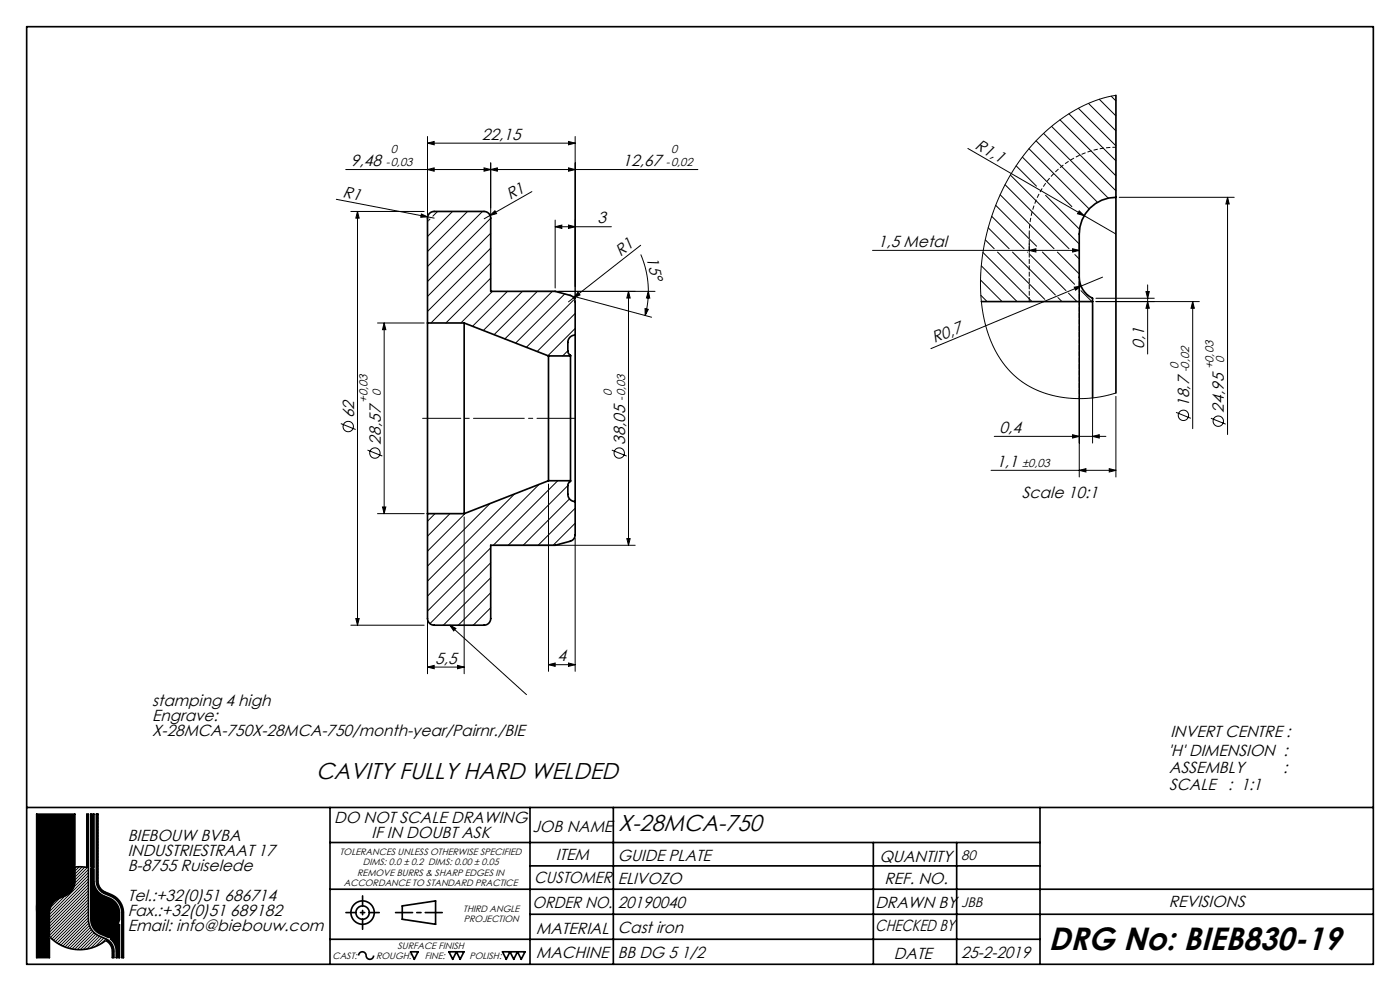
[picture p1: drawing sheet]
<svg xmlns="http://www.w3.org/2000/svg" width="420mm" height="297mm" viewBox="0 0 420 297" stroke-linecap="round" stroke-linejoin="round" font-family="sans-serif">
<g fill="none" stroke="#000" stroke-width=".3">
<path d="M313.1 40l19.4 19.4M315.5 37.9l19.3 19.3M318 35.9l16.8 16.8M320.7 34.1l14.1 14.1M323.5 32.5l11.3 11.2M326.5 31l8.3 8.2M329.8 29.8l5 4.9M333.3 28.8l1.5 1.4M334.8 28.6l-4 .8-3.8 1.4-3.9 1.9-3.8 2.3-3.7 2.8-3.5 3.1-3.2 3.5-2.9 3.7-2.6 3.9-2.5 4.5-2 4.4-1.6 4.5-1.4 5.1-1 5-.5 4.6-.3 5 .2 4.4 .6 4.6 1 4.1 1.2 3.7 1.7 3.6 1.9 3 2.3 2.7 2.5 2.4 2.9 2 3.1 1.5 3.5 1.2 3.8 .8 3.9 .3h4l4-.6 4.1-1M100.9 59.7l27.4 5.3M103.7 50.8h105.7M128.3 50.8l2-.5v1z"/>
<path d="M128.3 42.9l2-.5v1zM128.3 40.9v23.5M128.3 42.9h44.2M145.2 50.3l2 .5-2 .5zM147.2 50.8l2-.5v1zM147.2 48.8v15.6M159.6 57.4l-14.3 8.2M170.5 50.3l2 .5-2 .5zM170.5 42.4l2 .5-2 .5zM172.5 40.9v48.6M290.4 44.5l44.4 25.6M300 58.4l16.2 16.1"/>
<path d="M301.5 55.4l19.2 19.1M303.1 52.5l20.7 20.6M304.8 49.7l6.1 6.1M306.7 47.1l14.9 14.8M308.7 44.6l18 18M310.8 42.2l18.4 18.4M313.7 58.5l10.2 10.2M335.8 59.1h34.5M368.3 59.1l.5 2h-1zM368.3 59.1v71.1M105.2 63.4h22.1M107.2 63.4v124"/>
<path d="M107.3 63.4l.4 2h-1zM126.4 64.1l1.9 .9-2.1 .1zM128.3 65l2 .4M128.4 66.3l-.1 .1M129 65.6l-.4 .5M131.3 63.4l-1.4 1.4M135.8 63.4l-7.5 7.5M140.3 63.4l-12 12M144.7 63.4l-16.4 16.5M147 64.6l1.5-1.4 .5 .8zM147 65.6l-18.7 18.8M147.2 69.9l-18.9 18.9"/>
<path d="M147.2 74.4l-18.9 18.9M147.2 78.9l-17.9 17.9M166.5 68l2-.5v1zM166.5 66v20.3M166.5 68h16.9M170.5 67.5l2 .5-2 .5zM192.2 73.5l-21.7 17M192.2 76.3l1.1 2.8 .7 3 .5 5.2M261.8 75h62M294.4 79.7l10.7 10.7M294.9 75.7l14.7 14.7M295.6 71.9l2.7 2.6"/>
<path d="M296.5 68.3l6.2 6.2M297.5 64.8l9.7 9.7M298.7 61.5l12.3 12.3M299.3 75.5l14.1 14.2M303.7 75.5l12.9 12.9M308.2 75.5l.1 .1M308.8 75l2-.5v1zM308.8 73v2.6M309 76.3l10.8 10.8M312.7 75.5l9.7 9.7M317.2 75.5l6.6 6.6M321.8 74.5l2 .5-2 .5z"/>
<path d="M322.5 76.3l1.3 1.3M323.8 63.2l1.4 1.4-1.9-.5zM323.8 73v2.6M113.3 96.8h14M115.2 96.8l.5 2h-1zM115.2 96.8v57.1M147.2 83.4l-13.4 13.4M147.7 87.3l-9.4 9.5M152.2 87.3l-10.4 10.5M156.7 87.3l-11.7 11.7M156.8 87.3h39.7M161.2 87.3l-13 13"/>
<path d="M165.7 87.3l-14.2 14.3M169.4 88.1l-14.7 14.7M172 88.8l23.5 6.3M172.1 89.9l-14.2 14.2M172.5 93.9l-11.4 11.4M172.5 98.4l-8.1 8.2M173.4 87.6l.6 .8-1.9 .8zM188.5 87.3l.5 2h-1zM188.5 87.3v76.1M193.5 92.5l1 .2-.9 1.9zM194.5 87.3l.4 2h-1zM194.5 87.3l-.2 3.3-.7 4"/>
<path d="M294.2 83.9l6.4 6.5M294.3 88.5l1.8 1.9M317.4 89.2l1.2 1.2M320.5 87.9l2.6 2.5M322.3 86.1l2-.4-1.6 1.3zM323.8 84.1v58.9M324.3 87.1l3.3 3.3M327.8 91.4v41.4M328.8 90.4h31M328.8 89.4h17.5M330.8 83.1l-51.5 21.4M343.8 87.4h1l-.5 2z"/>
<path d="M344.3 90.4l.5 2h-1zM344.3 85.4v20.7M357.8 90.4l.5 2h-1zM357.8 90.4v38.1M170.4 105.1l-1.6 1.6M334.8 118.8v24.2M102.2 126.9l4.5 1.8M110.2 134.9l4.5 1.8M183.5 134.9l4.5 1.8M298.3 130.8h33.5M321.8 130.3l2 .5-2 .5zM327.8 130.8l2-.5v1z"/>
<path d="M352.8 123.6l4.4 1.8M363.3 125.3l4.4 1.8M113.3 153.9h14M114.7 151.9h1l-.5 2zM128.3 154.9v47M130.5 153.9l-2.2 2.3M135 153.9l-6.7 6.8M139.3 154.9v47M139.6 153.8l-11.3 11.4M147 150.9l-18.7 18.8M154.4 148l-26.1 26.2M161.7 145.2l-33.4 33.5"/>
<path d="M164.5 145.1v56.1M167.3 144.1l-19.3 19.3M170.4 145.5l-17.9 17.9M170.9 149.5l-13.9 13.9M172.5 152.3l-11.1 11.1M172.5 156.8l-6.6 6.6M297.3 141h37.5M323.8 141l2-.5v1zM332.8 140.5l2 .5-2 .5zM147.2 168.7l-18.2 18.2M147.2 173.2l-14.2 14.2M147.2 164.2l-18.9 18.9"/>
<path d="M147.2 177.7l-9.7 9.7M148.2 163.4h42.3M172.5 161.3v39.9M188 161.4h1l-.5 2zM105.2 187.4h22.1M106.7 185.4h1l-.4 2zM128.3 199.9l2-.5v1zM128.3 199.9h11M135 187.4l22.9 20.8M135 187.4l1.8 .9-.7 .8zM137.3 199.4l2 .5-2 .5zM147.2 182.1l-5.2 5.3"/>
<path d="M164.5 199.2l2-.5v1zM164.5 199.2h8M170.5 198.7l2 .5-2 .5zM22.5 259.9v4.2a4.8 4.8 0 0 1-3 4.4l-1.7 .7a4.8 4.8 0 0 0-3 4.4v7.1M22.8 259.8l-.3 .4M23.8 259.8l-1.3 1.3M24.6 259.8l-2.1 2.2M25.5 259.9l-3 3M26.1 244h.1M26.5 247.1l-.4 .5M26.5 248l-.4 .5M26.5 248.9l-.4 .5"/>
<path d="M26.5 249.8l-.4 .5M26.5 250.7l-.4 .5M26.5 251.6l-.4 .5M26.5 252.5l-.4 .5M26.5 253.4l-.4 .5M26.5 254.3l-.4 .5M26.5 255.2l-.4 .5M26.5 256.1l-.4 .5M26.5 257l-.4 .5M26.5 257.9l-.4 .5M26.5 258.8l-.4 .5M26.5 259.7l-4 4.1"/>
<path d="M26.5 244.4l-.4 .5M26.5 245.3l-.4 .5M26.5 246.2l-.4 .5M29.4 244.3l-.5 .4M29.4 245.2l-.5 .4M29.4 246.1l-.5 .4M29.4 247l-.5 .4M29.4 247.8l-.5 .5M29.4 248.7l-.5 .5M29.4 249.6l-.5 .5M29.4 250.5l-.5 .5M29.4 251.4l-.5 .5"/>
<path d="M29.4 252.3l-.5 .5M29.4 253.2l-.5 .5M29.4 254.1l-.5 .5M29.4 255l-.5 .5M29.4 255.9l-.5 .5M29.4 256.8l-.5 .5M29.4 257.7l-.5 .5M29.4 258.6l-.5 .5M29.4 259.5l-.5 .5M18 269.1l-2.9 2.9M19.6 268.5l-4.8 4.7M26.5 260.6l-4.1 4.1"/>
<path d="M26.5 261.5l-4.4 4.4M26.5 263.3l-11.7 11.7M26.5 264.2l-11.7 11.7M26.5 265.1l-11.7 11.7M26.5 266l-11.7 11.7M26.5 266.9l-11.7 11.7M26.5 267.8l-11.7 11.7M26.5 268.7l-11.7 11.7M26.5 269.6l-11.4 11.4M26.5 270.5l-10.9 10.9M26.5 271.4l-10.4 10.4M26.5 272.3l-9.9 9.9"/>
<path d="M26.5 273.2l-9.4 9.4M26.5 274.1l-8.8 8.8M26.5 275l-8.3 8.2M26.5 262.4l-11.7 11.7M26.5 275.9l-7.7 7.6M26.6 276.6l-7.1 7.2M26.8 277.3l-6.6 6.7M27.1 278l-6.2 6.2M27.4 278.6l-5.8 5.8M27.8 279.1l-5.4 5.4M28.2 279.5l-5 5.1M28.7 279.9l-4.6 4.7"/>
<path d="M29.4 260.4l-.5 .5M29.4 261.3l-.5 .5M29.4 262.2l-.5 .5M29.4 263.1l-.5 .5M29.4 264l-.5 .5M29.5 264.8l-.4 .4M29.7 265.5l-.4 .4M30 266.1l-.3 .3M30.4 266.6l-.3 .3M30.9 267l-.3 .3M31.5 267.3l-.4 .4M32.1 267.6l-.4 .4"/>
<path d="M32.7 267.9l-.3 .3M33.4 268.1l-.4 .4M34 268.4l-.4 .4M34.5 268.8l-.3 .3M35 269.2l-.3 .3M35.5 269.6l-.4 .3M35.9 270.1l-.4 .3M36.2 270.6l-.3 .4M36.5 271.2l-.3 .4M36.8 271.9l-.4 .4M37 272.6l-.5 .4M37 273.4l-.4 .5"/>
<path d="M37 274.3l-.4 .5M37 275.2l-.4 .5M37 276.1l-.4 .5M37 277l-.4 .5M37 277.9l-.4 .5M37 278.8l-.4 .5M37 279.7l-.4 .5M29.3 280.3l-4.3 4.3M29.9 280.6l-3.9 3.8M30.5 280.9l-3.3 3.3M31.1 281.1l-2.5 2.6M31.8 281.4l-1.4 1.4"/>
<path d="M32.4 281.7l-.4 .4M32.9 282.1l-.4 .3M33.3 282.6l-.3 .3M33.7 283.1l-.4 .4M33.9 283.7l-.3 .4M34.1 284.4l-.4 .5M34.2 285.3l-.5 .5M34.2 286.2l-.5 .5M37 280.6l-.4 .5M37 281.5l-.4 .5M37 282.4l-.4 .5M37 283.3l-.4 .5"/>
<path d="M37 284.2l-.4 .5M37 285.1l-.4 .5M37 286l-.4 .5M37 286.9l-.1 .1"/>
<circle cx="104.5" cy="127.8" r="1.56"/>
<circle cx="112.5" cy="135.8" r="1.56"/>
<circle cx="185.8" cy="135.8" r="1.56"/>
<circle cx="355" cy="124.5" r="1.56"/>
<circle cx="365.5" cy="126.2" r="1.56"/>
</g>
<g fill="none" stroke="#000" stroke-width=".5">
<path d="M8 8h404v281h-404zM334.8 28.6v30.5M334.8 59.1a11 11 0 0 0-11 11v13a7 7 0 0 0 4 6.3v1M334.8 59.1v58.7M128.3 96.8v-31.4a2 2 0 0 1 2-2h14.9a2 2 0 0 1 2 2v21.9h19.3l4.6 1.2a2 2 0 0 1 1.4 2v9.9M128.3 96.8v57.1M128.3 96.8h11M139.3 96.8v57.1M139.3 96.8l25.2 9.9M294.4 90.4h33.4M327.8 90.4v28.9M164.5 106.7v37.4"/>
<path d="M164.5 106.7h6.7M171.2 106.7v37.4M172.5 100.4a2.2 2.2 0 0 0-2.1 2.2v2.8l.8 1.3M172.5 100.4v49.9M128.3 153.9h11M164.5 144.1l-25.2 9.8M164.5 144.1h6.7M171.2 144.1l-.8 1.2v2.8a2.2 2.2 0 0 0 2.1 2.2M172.5 150.3v10a2 2 0 0 1-1.4 1.9l-4.6 1.2h-19.3v22a2 2 0 0 1-2 2h-14.9a2 2 0 0 1-2-2v-31.5M8 242h404M11 244h11.5v15.4a12.9 12.9 0 0 0-10.8 8.6 12.9 12.9 0 0 0 3.1 13.4v5.6h-3.8zM22.5 259.9a12.4 12.4 0 0 0-10.3 8 12.4 12.4 0 0 0 2.6 12.8"/>
<path d="M26 244h.5v31.5a5.5 5.5 0 0 0 3.4 5.1l1.8 .7a4.1 4.1 0 0 1 2.5 3.8v1.9h-.5v-2.2l-.3-1.1-.8-1.2-.9-.6a12.4 12.4 0 0 1-16.9-1.2v-7.1a4.8 4.8 0 0 1 3-4.4l1.7-.7a4.8 4.8 0 0 0 3-4.4v-4.3l3.5 .2zM27.2 244h1v16l-1-.3zM28.9 244h.5v20.6l.4 1.1 .8 1.1 2.8 1.3a6 6 0 0 1 3.6 5.5v13.4h-.4v-13.4a5.5 5.5 0 0 0-3.4-5l-1.8-.8a4.1 4.1 0 0 1-2.5-3.7zM99 242v47M99 252.5h213M159 242v47M159 259.5h153M184 242v47M262 252.5v36.5M287 252.5v36.5M312 242v47M27.2 260.2l1 .3v3.6a4.8 4.8 0 0 0 2.9 4.4l1.8 .7a4.8 4.8 0 0 1 2.9 4.4 6.4 6.4 0 0 1-.7 4l-1.1 1.8-1.4 1.6-2.4-1.1a4.8 4.8 0 0 1-3-4.4z"/>
<path d="M35.8 277.1v9.9h-.9v-2.2l-.3-1.2-.5-1.2-1.1-1.1 1.6-2zM99 266.5h313M120.7 271.5l10-1.5v7l-10-1.5zM159 274h253M99 281.5h213M107.6 286.4a1.2 1.2 0 0 1 1.4-1.1 1.2 1.2 0 0 1 .9 1.5 1.12 1.12 0 0 0 1.3 .7 1.12 1.12 0 0 0 .9-1.1M123.2 285.2h2.2l-1.1 2.3zM134.7 285.2h4.5l-1.1 2.3-1.2-2.3-1.1 2.3zM150.7 285.2h6.8l-1.1 2.3-1.2-2.3-1.1 2.3-1.1-2.3-1.1 2.3z"/>
<circle cx="108.8" cy="273.5" r="2"/>
<circle cx="108.8" cy="273.5" r="3.5"/>
</g>
<path d="M118.7 273.5h14" fill="none" stroke="#000" stroke-width=".5" stroke-dasharray="6.3 1.3 1.3 1.3" stroke-dashoffset="1.3"/>
<path d="M103.8 273.5h10M108.8 278.5v-10" fill="none" stroke="#000" stroke-width=".5" stroke-dasharray="6.3 1.3 1.3 1.3" stroke-dashoffset="3.3"/>
<path d="M11 244v28.2a12.9 12.9 0 0 1 11.5-12.8v-15.4zM11 272.2v14.8h3.8v-5.6a12.9 12.9 0 0 1-3.8-9.2zM27.2 244v15.7l1 .3v-16zM27.2 260.2l.2 16.4 .6 1.5 1 1.1 3.5 1.8a10.7 10.7 0 0 0 3.3-5.4l-.1-2.9-.8-1.9-1.4-1.3-3.3-1.6-1.4-1.5-.6-1.9v-4zM35.8 277.1l-.9 1.8-1.3 1.8a.59 .59 0 0 0-.5 .7 .59 .59 0 0 0 .6 .5l1 2 .2 3.1h.9zM15.2 263.3a12.4 12.4 0 0 0-.4 17.4v-7.2l.3-1.5 .6-1.1 .8-.9 3.7-1.9 1.6-1.6 .6-2 .1-4.6-3.7 1-1.9 1z" fill-rule="evenodd" fill="#000"/>
<path d="M334.8 44.1a26 26 0 0 0-26 26" fill="none" stroke="#000" stroke-width=".3" stroke-dasharray="1.3 .6" stroke-dashoffset=".2" stroke-linecap="butt"/>
<path d="M126.8 125.4h45.8" fill="none" stroke="#000" stroke-width=".3" stroke-dasharray="15.2 1.3 1.3 1.3" stroke-dashoffset="3.8"/>
<path d="M308.8 70.1v20.3" fill="none" stroke="#000" stroke-width=".3" stroke-dasharray="1.3 .6"/>
<g fill="#000">
<path d="M126.4 64.1l1.9 .9-2.1 .1zM147 64.6l1.5-1.4 .5 .8zM323.8 63.2l1.4 1.4-1.9-.5zM173.4 87.6l.6 .8-1.9 .8zM322.3 86.1l2-.4-1.6 1.3zM135 187.4l1.8 .9-.7 .8z"/>
<path d="M145.2 50.3l2 .5-2 .5zM128.3 50.8l2-.5v1z"/>
<path d="M147.2 50.8l2-.5v1zM170.5 50.3l2 .5-2 .5zM128.3 42.9l2-.5v1zM170.5 42.4l2 .5-2 .5z"/>
<path d="M308.8 75l2-.5v1zM321.8 74.5l2 .5-2 .5z"/>
<path d="M115.2 96.8l.5 2h-1zM114.7 151.9h1l-.5 2z"/>
<path d="M193.5 92.5l1 .2-.9 1.9zM194.5 87.3l.4 2h-1z"/>
<path d="M344.3 90.4l.5 2h-1zM343.8 87.4h1l-.5 2z"/>
<path d="M357.8 90.4l.5 2h-1zM368.3 59.1l.5 2h-1z"/>
<path d="M321.8 130.3l2 .5-2 .5zM327.8 130.8l2-.5v1zM323.8 141l2-.5v1zM332.8 140.5l2 .5-2 .5z"/>
<path d="M188 161.4h1l-.5 2zM188.5 87.3l.5 2h-1zM106.7 185.4h1l-.4 2zM107.3 63.4l.4 2h-1z"/>
<path d="M137.3 199.4l2 .5-2 .5zM128.3 199.9l2-.5v1z"/>
<path d="M170.5 198.7l2 .5-2 .5zM164.5 199.2l2-.5v1zM170.5 67.5l2 .5-2 .5zM166.5 68l2-.5v1z"/>
</g>
<path d="M323.8 83.1v36.4" fill="none" stroke="#000" stroke-width=".3" stroke-dasharray="1.3 .6" stroke-dashoffset=".5"/>
<text font-size="9.7" x="314.5" y="284.7">DRG No: BIEB830-19</text>
<g font-size="6.9">
<text x="94.8" y="233.4">CAVITY FULLY HARD WELDED</text>
<text x="185.6" y="248.9">X-28MCA-750</text>
</g>
<g font-size="4.8">
<text x="144.6" y="41.9">22,15</text>
<text x="292.2" y="44.4" transform="rotate(30 292.2 44.4)">R1,1</text>
<text x="105.3" y="49.8">9,48</text>
<text x="186.8" y="49.8">12,67</text>
<text x="102.6" y="59.1" transform="rotate(11 102.6 59.1)">R1</text>
<text x="153" y="60" transform="rotate(-30 153 60)">R1</text>
<text x="179.3" y="66.9">3</text>
<text x="186.1" y="77" transform="rotate(-38 186.1 77)">R1</text>
<text x="194" y="77.4" transform="rotate(77 194 77.4)">15°</text>
<text x="263.3" y="74">1,5 Metal</text>
<text x="280.3" y="102.9" transform="rotate(-23 280.3 102.9)">R0,7</text>
<text x="343.3" y="104.5" transform="rotate(-90 343.3 104.5)">0,1</text>
<text x="106.2" y="125.3" transform="rotate(-90 106.2 125.3)">62</text>
<text x="356.7" y="121.9" transform="rotate(-90 356.7 121.9)">18,7</text>
<text x="367.2" y="123.7" transform="rotate(-90 367.2 123.7)">24,95</text>
<text x="299.9" y="129.8">0,4</text>
<text x="114.2" y="133.3" transform="rotate(-90 114.2 133.3)">28,57</text>
<text x="187.5" y="133.3" transform="rotate(-90 187.5 133.3)">38,05</text>
<text x="298.9" y="139.9">1,1</text>
<text x="306.5" y="149.2">Scale 10:1</text>
<text x="130.5" y="198.9">5,5</text>
<text x="167.3" y="198.2">4</text>
<text x="45.7" y="211.6">stamping 4 high</text>
<text x="45.7" y="216.1">Engrave:</text>
<text x="45.7" y="220.5">X-28MCA-750X-28MCA-750/month-year/Pairnr./BIE</text>
<text x="351.1" y="220.9">INVERT CENTRE :</text>
<text x="350.4" y="226.5">'H' DIMENSION :</text>
<text x="350.8" y="231.6">ASSEMBLY</text>
<text x="384.9" y="231.6">:</text>
<text x="350.8" y="236.8">SCALE</text>
<text x="368.4" y="236.8">: 1:1</text>
<text x="38.3" y="251.9">BIEBOUW BVBA</text>
<text x="100.3" y="246.6">DO NOT SCALE DRAWING</text>
<text x="111.5" y="251.1">IF IN DOUBT ASK</text>
<text x="159.7" y="249.4">JOB NAME</text>
<text x="38.3" y="256.5">INDUSTRIESTRAAT 17</text>
<text x="166.8" y="257.8">ITEM</text>
<text x="38.3" y="261">B-8755 Ruiselede</text>
<text x="185.3" y="258.1">GUIDE PLATE</text>
<text x="263.8" y="258.2">QUANTITY</text>
<text x="160.2" y="264.5">CUSTOMER</text>
<text x="185.3" y="264.9">ELIVOZO</text>
<text x="265.3" y="265">REF. NO.</text>
<text x="38.3" y="270">Tel.:+32(0)51 686714</text>
<text x="38.3" y="274.6">Fax.:+32(0)51 689182</text>
<text x="159.8" y="272.1">ORDER NO.</text>
<text x="185.3" y="272.1">20190040</text>
<text x="262.6" y="272.1">DRAWN BY</text>
<text x="350.6" y="271.7">REVISIONS</text>
<text x="38.3" y="279.1">Email: info@biebouw.com</text>
<text x="160.9" y="279.8">MATERIAL</text>
<text x="185.3" y="279.7">Cast iron</text>
<text x="262.6" y="279.1">CHECKED BY</text>
<text x="160.8" y="287.2">MACHINE</text>
<text x="185.3" y="287.1">BB DG 5 1/2</text>
<text x="268.2" y="287.3">DATE</text>
<text x="288.3" y="287.2">25-2-2019</text>
</g>
<g font-size="4.1">
<text x="288.4" y="257.8">80</text>
<text x="288.3" y="271.7">JBB</text>
</g>
<g font-size="3.5">
<text x="117.2" y="45.8">0</text>
<text x="201.3" y="45.8">0</text>
<text x="115.7" y="49.8">-0,03</text>
<text x="199.8" y="49.8">-0,02</text>
<text x="353.6" y="110.5" transform="rotate(-90 353.6 110.5)">0</text>
<text x="356.8" y="111.6" transform="rotate(-90 356.8 111.6)">-0,02</text>
<text x="364" y="110.7" transform="rotate(-90 364 110.7)">+0,03</text>
<text x="367.2" y="108.7" transform="rotate(-90 367.2 108.7)">0</text>
<text x="114.2" y="118.7" transform="rotate(-90 114.2 118.7)">0</text>
<text x="183.6" y="118.7" transform="rotate(-90 183.6 118.7)">0</text>
<text x="110.3" y="120.7" transform="rotate(-90 110.3 120.7)">+0,03</text>
<text x="187.5" y="120.2" transform="rotate(-90 187.5 120.2)">-0,03</text>
<text x="306.6" y="139.9">±0,03</text>
</g>
<g font-size="2.8">
<text x="102" y="256.1">TOLERANCES UNLESS OTHERWISE SPECIFIED</text>
<text x="107.2" y="262.5">REMOVE BURRS &amp; SHARP EDGES IN</text>
<text x="108.8" y="259.1">DIMS: 0.0 ± 0.2 DIMS: 0.00 ± 0.05</text>
<text x="103.2" y="265.5">ACCORDANCE TO STANDARD PRACTICE</text>
<text x="139" y="273.5">THIRD ANGLE</text>
<text x="139.2" y="276.5">PROJECTION</text>
<text x="99.7" y="287.3">CAST:</text>
<text x="112.8" y="287.3">ROUGH:</text>
<text x="119.3" y="284.4">SURFACE FINISH</text>
<text x="127.5" y="287.3">FINE:</text>
<text x="140.8" y="287.3">POLISH:</text>
</g>
</svg>
